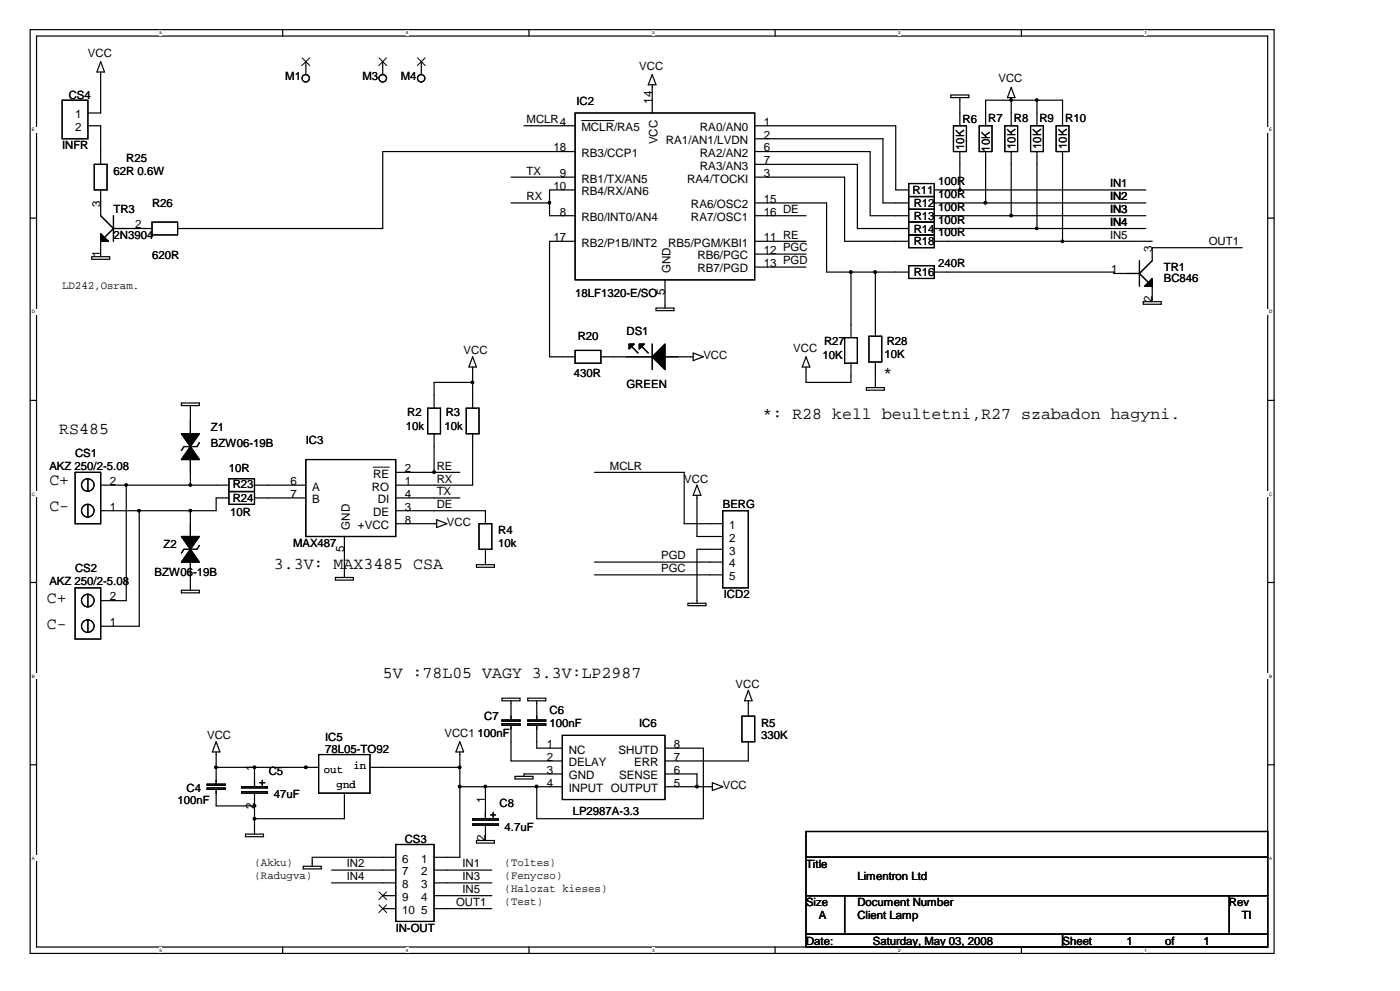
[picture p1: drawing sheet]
<svg xmlns="http://www.w3.org/2000/svg" width="297mm" height="210mm" viewBox="0 0 297 210" stroke-linecap="round" stroke-linejoin="round" font-family="sans-serif">
<path d="M6.4 6.3h263.6v195.6h-263.6zM7.7 7.6h260.9v193h-260.9z" fill="none" stroke="#000" stroke-width=".25"/>
<g fill="#fff">
<path d="M33.8 6.4h.6v1.1h-.6z"/>
<path d="M33.8 200.7h.6v1.2h-.6z"/>
</g>
<path d="M59.9 6.3v1.3M59.9 200.6v1.3" fill="none" stroke="#000" stroke-width=".25"/>
<g fill="#fff">
<path d="M86 6.4h.5v1.1h-.5z"/>
<path d="M86 200.7h.5v1.2h-.5z"/>
</g>
<path d="M112.1 6.3v1.3M112.1 200.6v1.3" fill="none" stroke="#000" stroke-width=".25"/>
<g fill="#fff">
<path d="M138.2 6.4h.5v1.1h-.5z"/>
<path d="M138.2 200.7h.5v1.2h-.5z"/>
</g>
<path d="M164.3 6.3v1.3M164.3 200.6v1.3" fill="none" stroke="#000" stroke-width=".25"/>
<g fill="#fff">
<path d="M190.3 6.4h.6v1.1h-.6z"/>
<path d="M190.3 200.7h.6v1.2h-.6z"/>
</g>
<path d="M216.5 6.3v1.3M216.5 200.6v1.3" fill="none" stroke="#000" stroke-width=".25"/>
<g fill="#fff">
<path d="M242.5 6.4h.6v1.1h-.6z"/>
<path d="M242.5 200.7h.6v1.2h-.6z"/>
<path d="M6.7 26.9h262.9v1.1h-262.9z"/>
<path d="M6.7 65.5h263v1.1h-263z"/>
</g>
<path d="M6.4 46.2h1.3M268.6 46.2h1.4" fill="none" stroke="#000" stroke-width=".25"/>
<path d="M6.7 104.1h263v1.1h-263z" fill="#fff"/>
<path d="M6.4 84.8h1.3M268.6 84.8h1.4" fill="none" stroke="#000" stroke-width=".25"/>
<path d="M6.7 142.6h262.9v1.2h-262.9z" fill="#fff"/>
<path d="M6.4 123.4h1.3M268.6 123.4h1.4" fill="none" stroke="#000" stroke-width=".25"/>
<path d="M6.7 181.2h262.9v1.2h-262.9z" fill="#fff"/>
<g fill="none" stroke="#000" stroke-width=".25">
<path d="M21.3 15.3v8.6h-2.7M21.3 13.1l.8 2.2h-1.6zM64.8 13.1v2.7M81.1 13.1v2.7M89.3 13.1v2.7M138.2 18v5.9M138.2 15.8l.8 2.2h-1.6zM214.3 18.5l.8 2.2h-1.6zM13.2 21.2h5.4v8.2h-5.4zM18.6 26.6h2.7v8.2M20 34.8h2.7v5.4h-2.7zM108.3 37.5h13.6"/>
<path d="M111 26.6h10.9M121.9 23.9h38v35.4h-38zM121.9 32.1h-40.8v16.3h-43.5M159.9 29.4h27.2v13.6h5.5M159.9 32.1h24.5v13.6h8.2M159.9 34.8h21.8v13.6h10.9M159.9 26.6h29.9v13.6h2.8M159.9 37.5h19.1v13.6h13.6M192.6 38.9h5.4v13.6h-5.4zM201.5 20.1h3.8v.6h-3.8zM202.1 26.6h2.7v5.5h-2.7zM203.4 20.7v5.9"/>
<path d="M203.4 32.1v8.1M207.5 26.6h2.7v5.5h-2.7zM208.9 26.6v-5.4h16.3v5.4M208.9 32.1v10.9M212.9 26.6h2.7v5.5h-2.7zM214.3 20.7v5.9M214.3 32.1v13.6M218.4 26.6h2.7v5.5h-2.7zM219.8 21.2v5.4M219.8 32.1v16.3M223.8 26.6h2.7v5.5h-2.7zM225.2 32.1v19"/>
<path d="M19.4 54.4h3.8v.5h-3.8zM21.3 40.2v5.5l2.7 2.7M21.3 51.1v3.3M24 48.4h8.2M24 48.4l-1.9 1.9M24 45.7v5.4M32.2 47h5.4v2.8h-5.4zM108.3 43h8.2M121.9 40.2h-5.4v5.5h5.4M121.9 51.1h-5.4v24.5h5.4M140.9 59.3v5.9M159.9 43h15.3v14.6h17.4"/>
<path d="M159.9 45.7h10.9M159.9 53.8h10.9M159.9 56.6h10.9M159.9 51.1h10.9M180.3 57.6v13.9M185.5 57.6v13.6M192.6 56.3h5.4v2.7h-5.4zM192.6 47h5.4M192.6 49.8h5.4M192.6 44.3h5.4M192.6 41.6h5.4M198 43h44.8"/>
<path d="M198 45.7h44.8M198 48.4h44.8M198 57.6h38.1v.3h5.4M198 40.2h44.8M198 51.1h46.2M241.5 57.9l1.9 1.9M241.5 55.2v5.4M263.2 52.5h-19v2.7l-2.7 2.7M100.2 77.7v8.8M100.2 75.6l.8 2.1h-1.6zM121.9 74.2h5.4v2.7h-5.4zM127.3 75.6h10.9"/>
<path d="M133.9 73.4l1.3 1.4M136 73.4l1.4 1.4M138.2 72.9v5.4M139 65.2h3.8v.6h-3.8zM140.9 75.6h6M146.9 74.8l2.2 .8-2.2 .8zM170.8 75.6l.8 2.1h-1.6zM179 71.5h2.7v5.4h-2.7zM180.3 76.9v4.1h-9.5v-3.3M184.1 71.2h2.8v5.5h-2.8zM185.5 76.7v5.4M242.3 63.9h3.8v.5h-3.8z"/>
<path d="M244.2 60.6v3.3M38.4 85.4h3.8v.5h-3.8zM40.3 85.9v6M40.3 97.3v5.5M42.2 93.8l-.5 .8h-2.7l-.6 .8M64.8 97.3h19.1v16.3h-19.1zM90.6 86.5h2.7v5.4h-2.7zM92 91.9v8.1M98.8 86.5h2.7v5.4h-2.7zM100.2 81h-8.2v5.5M100.2 91.9v10.9h-16.3M183.6 82.1h3.8v.5h-3.8z"/>
<path d="M15.9 100h5.4v10.9h-5.4zM18.6 101.4v2.7M18.6 106.8v2.8M21.3 102.8h27.2M26.8 102.8v24.4h-5.5M29.5 108.2v24.4h-8.2M40.3 108.2v5.4M40.3 119.1v5.9M42.2 115.5l-.5 .8h-2.7l-.6 .9M48.5 105.5h-2.7v2.7h-24.5M48.5 101.4h5.4v5.4h-5.4zM48.5 104.1h5.4"/>
<path d="M53.9 102.8h10.9M53.9 105.5h10.9M73 113.6v8.7M83.9 110.9h8.6M83.9 100h13.6M83.9 108.2h19v2.7M83.9 105.5h13.6M92.5 110.1l2.2 .8-2.2 .8zM101 119.6h3.8v.6h-3.8zM101.5 110.9h2.7v5.4h-2.7zM102.9 116.3v3.3M126 100h19v10.9h8.2"/>
<path d="M126 119.1h27.2M147.7 104.9v8.7h5.5M147.7 102.8l.8 2.1h-1.6zM153.2 108.2h5.4v16.3h-5.4zM153.2 116.3h-5.5v11.5M15.9 124.5h5.4v10.9h-5.4zM18.6 125.9v2.7M18.6 131.3v2.7M38.4 125h3.8v.6h-3.8zM71.1 122.3h3.8v.6h-3.8zM126 121.8h27.2M145.8 127.8h3.8v.5h-3.8z"/>
<path d="M45.8 159.3v6.8M45.8 157.1l.8 2.2h-1.6zM67.5 159.8h10.9v8.2h-10.9zM97.5 159.3v22.3h-5.5M97.5 157.1l.8 2.2h-1.7zM106.4 147.9h3.8v.5h-3.8zM106.4 152.5h3.8v.3h-3.8zM106.4 153.3h3.8v.3h-3.8zM108.3 153.6v7.6h10.9M108.3 148.4v4.1M111.8 147.9h3.9v.5h-3.9zM111.8 152.5h3.9v.3h-3.9z"/>
<path d="M111.8 153.3h3.9v.3h-3.9zM113.7 153.6v4.9h5.5M113.7 148.4v4.1M119.2 155.8h21.7v13.5h-21.7zM140.9 158.5h8.2v14.9h-35.4v-6.8M157.2 151.7h2.7v5.4h-2.7zM158.6 157.1v4.1h-17.7M158.6 148.4v3.3M158.6 146.2l.8 2.2h-1.6zM6.4 162h1.3M43.9 166.1h3.8v.2h-3.8zM43.9 166.9h3.8v.3h-3.8z"/>
<path d="M45.8 162.5h21.7M45.8 167.2v3.5h8.1M51.2 166.6h5.5v.3h-5.5zM51.2 167.7h5.5v.3h-5.5zM52 176.7h3.8v.5h-3.8zM53.9 162.5v4.1M53.9 168v8.7M55 165.8h1.1M55.6 165.3v1M73 168v5.4h-19.1M78.4 162.5h19.1M83.9 178.9h8.1v16.3h-8.1z"/>
<path d="M97.5 166.6h21.7M100.2 173.4h5.4v.3h-5.4zM100.2 174.5h5.4v.3h-5.4zM101 178h3.8v.6h-3.8zM102.9 166.6v6.8M102.9 174.8v3.2M104 172.6h1M104.5 172.1v1.1M109.1 164.4h3.8v.6h-3.8zM119.2 163.9h-8.2v.5M140.9 163.9h6.8v2.7M140.9 166.6h10.1"/>
<path d="M151 165.8l2.2 .8-2.2 .8zM170.8 176.1h97.8v5.5h-97.8zM268.6 162h1.4M64.3 183.5h3.8v.5h-3.8zM70.3 184.3h13.6M70.3 187h13.6M81.1 189.7h2.8M81.1 192.5h2.8M83.9 181.6h-17.7v1.9M92 184.3h12.2M92 187h12.2M92 189.7h12.2"/>
<path d="M92 192.5h12.2M170.8 181.6h97.8v8.1h-97.8zM170.8 189.7h8.2v8.2h-8.2zM170.8 197.9h54.4v2.7h-54.4zM179 189.7h81.5v8.2h-81.5zM225.2 197.9h43.4v2.7h-43.4zM260.5 189.7h8.1v8.2h-8.1z"/>
<circle cx="64.8" cy="16.6" r=".78"/>
<circle cx="81.1" cy="16.6" r=".8"/>
<circle cx="89.3" cy="16.6" r=".78"/>
<circle cx="18.6" cy="108.2" r="1.35"/>
<circle cx="18.6" cy="102.7" r="1.33"/>
<circle cx="18.6" cy="127.2" r="1.33"/>
<circle cx="18.6" cy="132.6" r="1.33"/>
</g>
<g fill="#000" stroke="#000" stroke-width=".25">
<path d="M21.3 49.5l1.7 1.6h-1.7z" fill-rule="evenodd"/>
<path d="M21.3 49.5l1.7 1.6h-1.7z" fill-rule="evenodd"/>
<path d="M116.3 42.7l.3 .1v.3h-.3z" fill-rule="evenodd"/>
<path d="M116.3 42.7l.3 .1v.3h-.3z" fill-rule="evenodd"/>
<path d="M225 50.9l.3 .1v.3h-.3z" fill-rule="evenodd"/>
<path d="M225 50.9l.3 .1v.3h-.3z" fill-rule="evenodd"/>
<path d="M244.2 59v1.6h-1.6z" fill-rule="evenodd"/>
<path d="M244.2 59v1.6h-1.6z" fill-rule="evenodd"/>
<path d="M133.3 72.9h1.1l-1.1 1z" fill-rule="evenodd"/>
<path d="M133.3 72.9h1.1l-1.1 1z" fill-rule="evenodd"/>
<path d="M135.5 72.9h1.1l-1.1 1z" fill-rule="evenodd"/>
<path d="M135.5 72.9h1.1l-1.1 1z" fill-rule="evenodd"/>
<path d="M138.2 75.6l2.7-2.7v5.4z" fill-rule="evenodd"/>
<path d="M138.2 75.6l2.7-2.7v5.4z" fill-rule="evenodd"/>
<path d="M38.4 91.9h3.8l-1.9 2.7z" fill-rule="evenodd"/>
<path d="M40.3 94.6l1.9 2.7h-3.8z" fill-rule="evenodd"/>
<path d="M38.4 91.9h3.8l-1.9 2.7z" fill-rule="evenodd"/>
<path d="M40.3 94.6l1.9 2.7h-3.8z" fill-rule="evenodd"/>
<path d="M40.3 116.3l1.9 2.8h-3.8z" fill-rule="evenodd"/>
<path d="M38.4 113.6h3.8l-1.9 2.7z" fill-rule="evenodd"/>
<path d="M40.3 116.3l1.9 2.8h-3.8z" fill-rule="evenodd"/>
<path d="M38.4 113.6h3.8l-1.9 2.7z" fill-rule="evenodd"/>
<path d="M102.7 166.4l.3 .1v.3h-.3z" fill-rule="evenodd"/>
<path d="M102.7 166.4l.3 .1v.3h-.3z" fill-rule="evenodd"/>
<circle cx="214.3" cy="21.2" r=".25"/>
<circle cx="219.7" cy="21.2" r=".25"/>
<circle cx="180.3" cy="57.6" r=".26"/>
<circle cx="185.5" cy="57.6" r=".26"/>
<circle cx="203.4" cy="40.2" r=".26"/>
<circle cx="208.8" cy="42.9" r=".26"/>
<circle cx="214.3" cy="45.7" r=".26"/>
<circle cx="219.7" cy="48.4" r=".25"/>
<circle cx="100.1" cy="81" r=".26"/>
<circle cx="26.8" cy="102.7" r=".25"/>
<circle cx="29.5" cy="108.2" r=".26"/>
<circle cx="40.3" cy="108.2" r=".26"/>
<circle cx="40.3" cy="102.7" r=".25"/>
<circle cx="92" cy="100" r=".26"/>
<circle cx="45.8" cy="162.5" r=".26"/>
<circle cx="53.9" cy="162.5" r=".26"/>
<circle cx="53.9" cy="173.4" r=".26"/>
<circle cx="53.9" cy="170.7" r=".25"/>
<circle cx="64.8" cy="162.5" r=".26"/>
<circle cx="97.4" cy="166.6" r=".26"/>
<circle cx="97.4" cy="162.5" r=".26"/>
<circle cx="113.7" cy="166.6" r=".26"/>
<circle cx="147.7" cy="166.6" r=".26"/>
</g>
<path d="M64 12.2l1.7 1.7M65.6 12.2l-1.6 1.7M80.3 12.2l1.7 1.7M81.9 12.2l-1.6 1.7M88.5 12.2l1.6 1.7M90.1 12.2l-1.7 1.7M123.2 25.5h6.9M79.1 98.9h3.4M80.3 188.9l1.7 1.7M80.3 191.7l1.7 1.6M81.9 188.9l-1.6 1.7M81.9 191.7l-1.6 1.6" fill="none" stroke="#000" stroke-width=".21"/>
<g font-size="3.5">
<text x="187.1" y="80">*</text>
<text x="161.6" y="88.7">*: R28 kell beultetni,R27 szabadon hagyni.</text>
<text x="12.6" y="91.9">RS485</text>
<text x="10.5" y="102.8">C+</text>
<text x="10.5" y="108.2">C-</text>
<text x="58" y="120.5">3.3V: MAX3485 CSA</text>
<text x="9.9" y="127.8">C+</text>
<text x="9.9" y="133.2">C-</text>
<text x="81.1" y="143.6">5V :78L05 VAGY 3.3V:LP2987</text>
</g>
<g font-size="2.5">
<text x="138.2" y="22" transform="rotate(-90 138.2 22)">14</text>
<text x="15.9" y="25.1">1</text>
<text x="15.9" y="27.8">2</text>
<text x="123.2" y="27.8">MCLR/RA5</text>
<text x="148.3" y="27.8">RA0/AN0</text>
<text x="161.8" y="29.4">2</text>
<text x="161.8" y="26.6">1</text>
<text x="117.3" y="32.1">18</text>
<text x="123.2" y="33.2">RB3/CCP1</text>
<text x="139.4" y="30.6" transform="rotate(-90 139.4 30.6)">VCC</text>
<text x="141.1" y="30.5">RA1/AN1/LVDN</text>
<text x="148.3" y="33.2">RA2/AN2</text>
<text x="148.3" y="36">RA3/AN3</text>
<text x="161.8" y="32.1">6</text>
<text x="161.8" y="34.8">7</text>
<text x="117.3" y="40.2">10</text>
<text x="118.6" y="37.5">9</text>
<text x="123.2" y="38.7">RB1/TX/AN5</text>
<text x="123.2" y="41.4">RB4/RX/AN6</text>
<text x="145.6" y="38.7">RA4/TOCKI</text>
<text x="161.8" y="37.5">3</text>
<text x="21.3" y="43.8" transform="rotate(-90 21.3 43.8)">3</text>
<text x="118.6" y="45.6">8</text>
<text x="123.2" y="46.8">RB0/INT0/AN4</text>
<text x="146.4" y="44.1">RA6/OSC2</text>
<text x="146.4" y="46.8">RA7/OSC1</text>
<text x="161.8" y="42.9">15</text>
<text x="161.8" y="45.6">16 DE</text>
<text x="28.7" y="48.4">2</text>
<text x="117.3" y="51.1">17</text>
<text x="123.2" y="52.3">RB2/P1B/INT2</text>
<text x="141.6" y="52.3">RB5/PGM/KBI1</text>
<text x="161.8" y="51.1">11 RE</text>
<text x="161.8" y="53.8">12 PGC</text>
<text x="244.1" y="53.3" transform="rotate(-90 244.1 53.3)">3</text>
<text x="21.3" y="54.4" transform="rotate(-90 21.3 54.4)">1</text>
<text x="142.1" y="57.9" transform="rotate(-90 142.1 57.9)">GND</text>
<text x="147.8" y="55">RB6/PGC</text>
<text x="147.8" y="57.7">RB7/PGD</text>
<text x="161.8" y="56.5">13 PGD</text>
<text x="235.5" y="57.9">1</text>
<text x="140.9" y="62.6" transform="rotate(-90 140.9 62.6)">5</text>
<text x="244.1" y="63.9" transform="rotate(-90 244.1 63.9)">2</text>
<text x="79.1" y="101.2">RE</text>
<text x="85.8" y="100">2</text>
<text x="23.2" y="102.7">2</text>
<text x="61.6" y="102.7">6</text>
<text x="61.6" y="105.4">7</text>
<text x="66.2" y="103.9">A</text>
<text x="66.2" y="106.6">B</text>
<text x="78.8" y="103.9">RO</text>
<text x="80.1" y="106.6">DI</text>
<text x="85.8" y="102.7">1</text>
<text x="85.8" y="105.4">4</text>
<text x="23.2" y="108.1">1</text>
<text x="74.1" y="112.3" transform="rotate(-90 74.1 112.3)">GND</text>
<text x="75.9" y="112.1">+VCC</text>
<text x="79.1" y="109.3">DE</text>
<text x="85.8" y="108.1">3</text>
<text x="85.8" y="110.9">8</text>
<text x="154.5" y="112.1">1</text>
<text x="72.9" y="116.9" transform="rotate(-90 72.9 116.9)">5</text>
<text x="154.5" y="114.8">2</text>
<text x="154.5" y="117.5">3</text>
<text x="154.5" y="120.2">4</text>
<text x="154.5" y="122.9">5</text>
<text x="23.2" y="127.2">2</text>
<text x="23.2" y="132.6">1</text>
<text x="115.9" y="158.4">1</text>
<text x="115.9" y="161.1">2</text>
<text x="120.5" y="159.6">NC</text>
<text x="131.1" y="159.6">SHUTD</text>
<text x="142.8" y="161.1">7</text>
<text x="142.8" y="158.4">8</text>
<text x="53.9" y="163.4" transform="rotate(-90 53.9 163.4)">1</text>
<text x="115.9" y="163.9">3</text>
<text x="115.9" y="166.6">4</text>
<text x="120.5" y="162.3">DELAY</text>
<text x="120.5" y="165.1">GND</text>
<text x="120.5" y="167.8">INPUT OUTPUT</text>
<text x="131.2" y="165.1">SENSE</text>
<text x="134.4" y="162.3">ERR</text>
<text x="142.8" y="166.6">5</text>
<text x="142.8" y="163.9">6</text>
<text x="53.9" y="171.3" transform="rotate(-90 53.9 171.3)">2</text>
<text x="102.8" y="170.2" transform="rotate(-90 102.8 170.2)">1</text>
<text x="102.8" y="178.1" transform="rotate(-90 102.8 178.1)">2</text>
<text x="85.2" y="182.7">6</text>
<text x="85.2" y="185.4">7</text>
<text x="89.3" y="182.7">1</text>
<text x="89.3" y="185.4">2</text>
<text x="85.2" y="188.1">8</text>
<text x="85.2" y="190.9">9</text>
<text x="89.3" y="188.1">3</text>
<text x="89.3" y="190.9">4</text>
<text x="85.2" y="193.6">10</text>
<text x="89.3" y="193.6">5</text>
</g>
<g font-size="2.4">
<text x="18.6" y="12">VCC</text>
<text x="60.5" y="16.9">M1</text>
<text x="76.8" y="16.9">M3</text>
<text x="84.9" y="16.9">M4</text>
<text x="135.5" y="14.7">VCC</text>
<text x="211.6" y="17.5">VCC</text>
<text x="14.6" y="21">CS4</text>
<text x="122.2" y="22.3">IC2</text>
<text x="111.6" y="26.1">MCLR4</text>
<text x="204" y="26.1">R6</text>
<text x="209.4" y="25.9">R7</text>
<text x="214.8" y="25.9">R8</text>
<text x="220.3" y="25.9">R9</text>
<text x="225.7" y="25.9">R10</text>
<text x="13.2" y="31.6">INFR</text>
<text x="26.8" y="34.3">R25</text>
<text x="204.3" y="31.8" transform="rotate(-90 204.3 31.8)">10K</text>
<text x="209.8" y="32.1" transform="rotate(-90 209.8 32.1)">10K</text>
<text x="215.2" y="31.6" transform="rotate(-90 215.2 31.6)">10K</text>
<text x="220.6" y="31.6" transform="rotate(-90 220.6 31.6)">10K</text>
<text x="226.1" y="31.6" transform="rotate(-90 226.1 31.6)">10K</text>
<text x="24" y="37">62R 0.6W</text>
<text x="111.6" y="37">TX</text>
<text x="193.4" y="41.1">R11</text>
<text x="198.8" y="39.2">100R</text>
<text x="198.8" y="41.9">100R</text>
<text x="235.2" y="39.7">IN1</text>
<text x="24" y="45.2">TR3</text>
<text x="32.2" y="43.8">R26</text>
<text x="111.6" y="42.4">RX</text>
<text x="193.6" y="43.8">R12</text>
<text x="193.6" y="46.5">R13</text>
<text x="198.8" y="44.6">100R</text>
<text x="198.8" y="47.3">100R</text>
<text x="235.2" y="42.4">IN2</text>
<text x="235.2" y="45.1">IN3</text>
<text x="235.2" y="47.9">IN4</text>
<text x="24" y="50.6">2N3904</text>
<text x="193.6" y="52">R18</text>
<text x="193.6" y="49.2">R14</text>
<text x="198.8" y="50.1">100R</text>
<text x="235.2" y="50.6">IN5</text>
<text x="256.2" y="51.9">OUT1</text>
<text x="32.2" y="55">620R</text>
<text x="193.6" y="58.5">R16</text>
<text x="198.8" y="56.6">240R</text>
<text x="246.6" y="57.4">TR1</text>
<text x="246.6" y="59.8">BC846</text>
<text x="13.2" y="61.2">LD242,Osram.</text>
<text x="121.9" y="62.8">18LF1320-E/SO</text>
<text x="132.8" y="71">DS1</text>
<text x="98.3" y="75.1">VCC</text>
<text x="122.4" y="72.1">R20</text>
<text x="149.1" y="76.1">VCC</text>
<text x="168.1" y="74.5">VCC</text>
<text x="174.3" y="76.1">10K</text>
<text x="174.6" y="73.2">R27</text>
<text x="187.4" y="75.9">10K</text>
<text x="187.9" y="73.2">R28</text>
<text x="121.6" y="79.9">430R</text>
<text x="132.8" y="82.1">GREEN</text>
<text x="86.3" y="88.1">R2</text>
<text x="94.4" y="88.1">R3</text>
<text x="44.7" y="91.4">Z1</text>
<text x="44.7" y="94.6">BZW06-19B</text>
<text x="64.8" y="94.1">IC3</text>
<text x="86" y="91.1">10k</text>
<text x="94.2" y="91.1">10k</text>
<text x="10.5" y="99.5">AKZ 250/2-5.08</text>
<text x="15.9" y="96.8">CS1</text>
<text x="48.5" y="100">10R</text>
<text x="92.5" y="99.5">RE</text>
<text x="129.2" y="99.5">MCLR</text>
<text x="49.3" y="103.3">R23</text>
<text x="49.3" y="106.3">R24</text>
<text x="92.5" y="107.6">DE</text>
<text x="92.5" y="102.2">RX</text>
<text x="92.5" y="104.9">TX</text>
<text x="145" y="102.2">VCC</text>
<text x="153.2" y="107.7">BERG</text>
<text x="48.8" y="109.3">10R</text>
<text x="94.7" y="111.5">VCC</text>
<text x="105.6" y="113.1">R4</text>
<text x="34.7" y="116.1">Z2</text>
<text x="62.1" y="115.8">MAX487</text>
<text x="105.6" y="115.8">10k</text>
<text x="140.1" y="118.5">PGD</text>
<text x="10.5" y="124">AKZ 250/2-5.08</text>
<text x="15.9" y="121.3">CS2</text>
<text x="32.8" y="122.1">BZW06-19B</text>
<text x="140.1" y="121.2">PGC</text>
<text x="153.4" y="126.7">ICD2</text>
<text x="155.9" y="145.7">VCC</text>
<text x="102.6" y="152.5">C7</text>
<text x="116.5" y="151.1">C6</text>
<text x="116.5" y="153.9">100nF</text>
<text x="135.5" y="153.9">IC6</text>
<text x="161.3" y="153.9">R5</text>
<text x="43.9" y="156.6">VCC</text>
<text x="68.9" y="156.9">IC5</text>
<text x="68.9" y="159.6">78L05-TO92</text>
<text x="94.2" y="156.1">VCC1</text>
<text x="101.2" y="156.1">100nF</text>
<text x="161.3" y="156.6">330K</text>
<text x="39.5" y="167.7">C4</text>
<text x="56.9" y="164.2">C5</text>
<text x="68.6" y="163.7">out</text>
<text x="71.3" y="166.9">gnd</text>
<text x="74.9" y="162.9">in</text>
<text x="153.2" y="167.2">VCC</text>
<text x="37.6" y="170.2">100nF</text>
<text x="58" y="169.1">47uF</text>
<text x="105.9" y="171">C8</text>
<text x="121.4" y="172.6">LP2987A-3.3</text>
<text x="85.8" y="178.6">CS3</text>
<text x="106.9" y="175.9">4.7uF</text>
<text x="53.9" y="183.5">(Akku)</text>
<text x="73.5" y="183.7">IN2</text>
<text x="98" y="183.7">IN1</text>
<text x="106.9" y="183.5">(Toltes)</text>
<text x="170.8" y="183.8">Title</text>
<text x="53.9" y="186.2">(Radugva)</text>
<text x="73.5" y="186.5">IN4</text>
<text x="96.6" y="191.9">OUT1</text>
<text x="98" y="186.5">IN3</text>
<text x="98" y="189.2">IN5</text>
<text x="106.9" y="191.7">(Test)</text>
<text x="106.9" y="186.2">(Fenycso)</text>
<text x="106.9" y="188.9">(Halozat kieses)</text>
<text x="170.8" y="191.9">Size</text>
<text x="181.7" y="186.5">Limentron Ltd</text>
<text x="181.7" y="191.9">Document Number</text>
<text x="260.4" y="191.9">Rev</text>
<text x="83.9" y="197.4">IN-OUT</text>
<text x="173.5" y="194.7">A</text>
<text x="181.7" y="194.7">Client Lamp</text>
<text x="263.1" y="194.7">TI</text>
<text x="170.8" y="200.1">Date:</text>
<text x="185" y="200.1">Saturday, May 03, 2008</text>
<text x="225.1" y="200.1">Sheet</text>
<text x="238.8" y="200.1">1</text>
<text x="246.9" y="200.1">of</text>
<text x="255.1" y="200.1">1</text>
</g>
<g font-size="1">
<text x="33.8" y="7.3">5</text>
<text x="86" y="7.3">4</text>
<text x="138.2" y="7.3">3</text>
<text x="190.3" y="7.3">2</text>
<text x="242.5" y="7.3">1</text>
<text x="6.7" y="27.8">E</text>
<text x="269" y="27.8">E</text>
<text x="6.7" y="66.4">D</text>
<text x="269" y="66.4">D</text>
<text x="6.7" y="105">C</text>
<text x="269" y="105">C</text>
<text x="6.7" y="143.5">B</text>
<text x="269" y="143.5">B</text>
<text x="6.7" y="182.1">A</text>
<text x="269" y="182.1">A</text>
<text x="33.8" y="201.6">5</text>
<text x="86" y="201.6">4</text>
<text x="138.2" y="201.6">3</text>
<text x="190.3" y="201.6">2</text>
<text x="242.5" y="201.6">1</text>
</g>
</svg>
